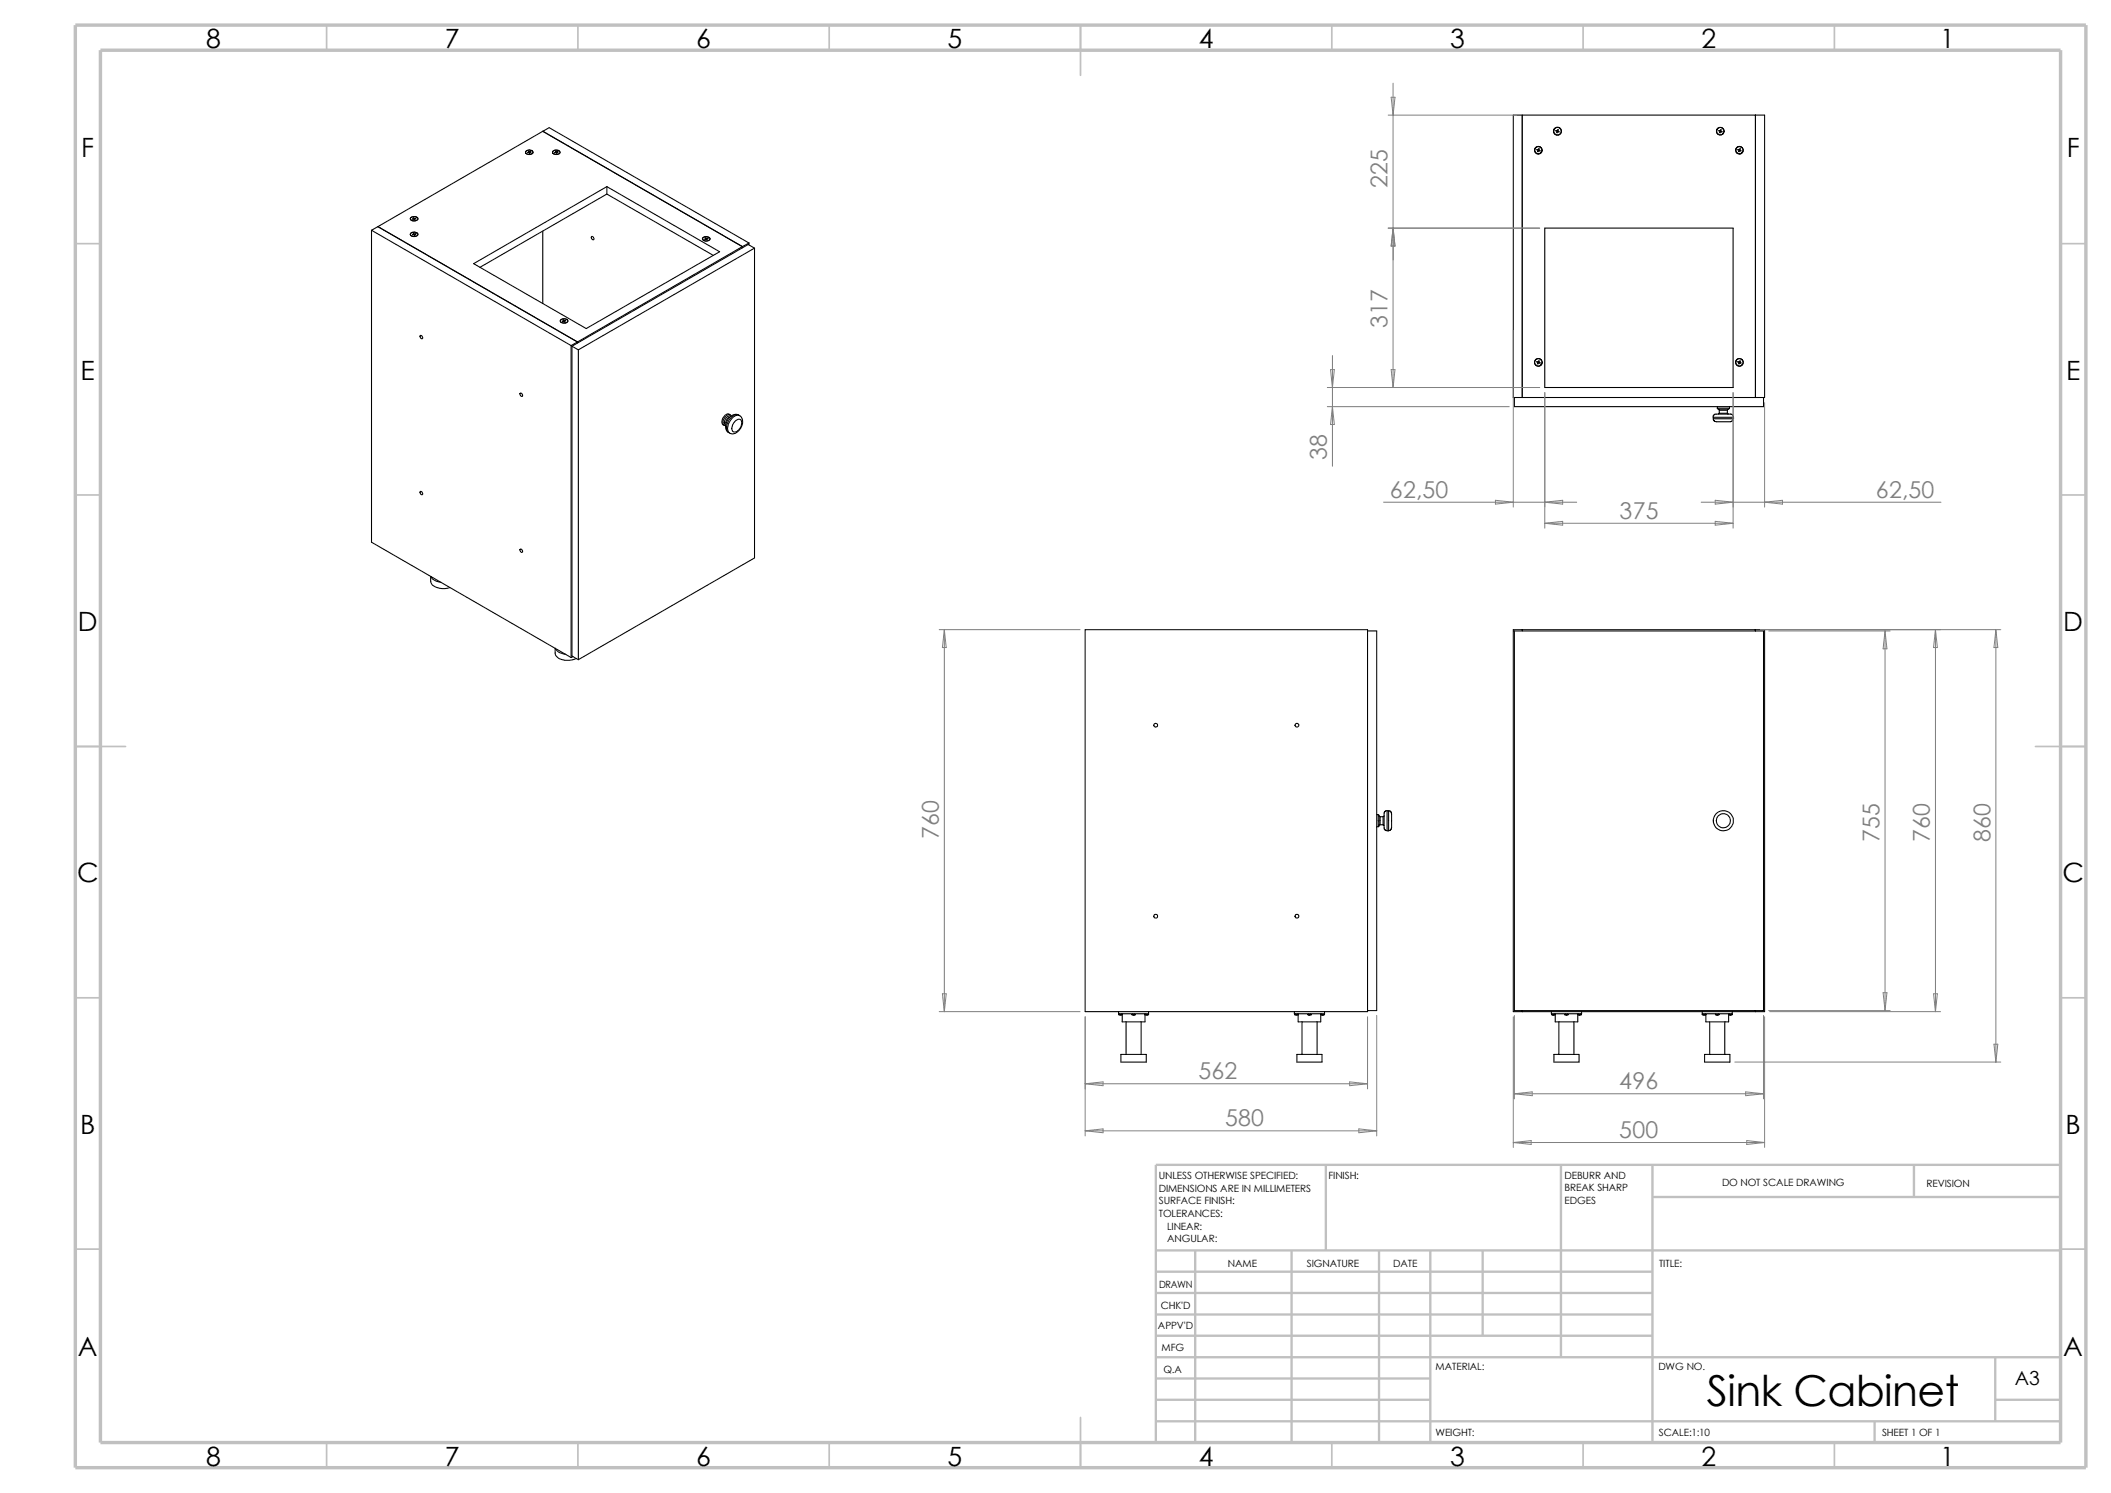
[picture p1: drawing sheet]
<svg xmlns="http://www.w3.org/2000/svg" width="420mm" height="297mm" viewBox="0 0 420 297" stroke-linecap="round" stroke-linejoin="round" font-family="sans-serif">
<g fill="none" stroke="#c0c0c0" stroke-width=".34">
<path d="M65 5v5M115 5v5M165 5v5M215 5v10M265 5v5M315 5v5M365 5v5M15 48.5h5M410 48.5h5M15 98.5h5M410 98.5h5M15 148.5h10"/>
<path d="M405 148.5h10M15 198.5h5M410 198.5h5M15 248.5h5M410 248.5h5M65 287v5M115 287v5M165 287v5M215 282v10M265 287v5M315 287v5M365 287v5"/>
</g>
<g fill="none" stroke="#c0c0c0" stroke-width=".47">
<path d="M263.8 231.7v17.1M310.6 231.7v38.3M328.8 238.1h81.2M328.8 231.7v55.3M380.8 231.7v6.4M410 231.7h-180v55.3M230 253h98.8M230 257.2h98.8M230 248.8h180M237.8 248.8v38.2M257 248.8v38.2M274.4 248.8v38.2"/>
<path d="M284.6 248.8v38.2M295 248.8v16.9M230 278.5h54.6M230 270h180M230 274.2h54.6M230 261.5h98.8M230 265.7h98.8M397 278.5h13M397 270v12.7M230 282.7h180M373 282.7v4.3"/>
</g>
<path d="M15 5h400v287h-400zM20 10h390v277h-390z" fill="none" stroke="#c0c0c0" stroke-width=".68" stroke-linecap="butt"/>
<g fill="none" stroke="#000" stroke-width=".21">
<path d="M104.6 30.1l.1-.1a.75 .75 0 0 1 .8-.2 .75 .75 0 0 1 .5 .6 .88 .88 0 0 1-1.4-.1zM104.7 30.1a.89 .89 0 0 1 1.3 .2 .82 .82 0 0 1-.7 .4 .82 .82 0 0 1-.7-.5zM105.2 30.1l-.2 .3 .3-.1 .1 .2M105.2 30.1l.1 .2M105.2 30.1v.3M105.3 30.3l.1 .2M105.4 30.3v.2M105.6 30.2l-.3 .1M105.6 30.2l-.2 .1M105.6 30.2v.1M108 26.1l-32.8 19M108 26.1l39.7 23"/>
<path d="M108 26.1l1.3-.7 39.7 22.9M109.9 30.2a.87 .87 0 0 1 1.5 .2 .84 .84 0 0 1-1.5-.2zM110 30.1l.1-.1a.77 .77 0 0 1 1.3 .4 .88 .88 0 0 1-1.5-.1zM110.6 30.1l-.2 .3 .3-.1v.2M110.6 30.1l.1 .2M110.6 30.1v.3M110.7 30.3v.1M110.7 30.3v.2M111 30.2l-.3 .1M111 30.2v.1M120.7 37.1v1.5M120.7 38.6l-25.2 14.6"/>
<path d="M120.7 38.6l21.2 12.2M301.1 22.9h50v56.2h-50zM302.9 22.9v56.2M305.8 29.7l.2 .1 .2-.2v.3l.2 .1h-.3l-.1 .2v-.3zM309.6 26h.2l.2-.2-.1 .3 .3 .1-.1 .1-.2-.1-.2 .2 .1-.3zM342 26h.3l.1-.2-.1 .3 .3 .1v.1l-.3-.1-.1 .2h-.1l.1-.3zM345.8 29.7l.2 .1 .2-.2-.1 .3 .2 .2-.2-.1-.2 .1 .1-.2zM349.2 22.9v56.2M73.9 45.8l39.7 22.9M73.9 45.8v62.1l39.7 22.9M75.2 45.1l39.7 22.9M75.2 45.1l-1.3 .7"/>
<path d="M81.7 43.3a.9 .9 0 0 1 1.4 .3 .95 .95 0 0 1-1.5-.1zM81.8 46.4a.87 .87 0 0 1 1.3 .3 .86 .86 0 0 1-1.4-.2zM81.8 46.4l.1-.1a.75 .75 0 0 1 1.2 .4 .91 .91 0 0 1-1.5 0zM81.8 43.3l.1-.1a.88 .88 0 0 1 1.2 .4 .92 .92 0 0 1-1.5-.1zM82.3 46.4v.3h-.2l.2-.1M82.3 46.4l.1 .2M82.3 46.4l.2 .4M82.3 43.3v.3h-.2l.2-.1M82.3 43.3l.1 .2M82.3 43.3l.2 .4M82.4 43.5v.1M82.4 46.6v.1"/>
<path d="M82.5 46.7v.1M82.5 43.5v.2M82.7 46.5l-.3 .1M82.7 46.5l-.2 .2M82.7 43.4v.1M82.7 46.5v.1M82.7 43.4l-.3 .1M82.7 43.4l-.2 .1M94.2 52.5l26.5-15.4 22.5 13-26.6 15.3zM108 46v14.4M117.7 47.1a.36 .36 0 0 1 .4 .2 .36 .36 0 0 1-.1 .4 .46 .46 0 0 1-.3-.6zM139.9 47.3a1.01 1.01 0 0 1 1.4 .2 .85 .85 0 0 1-.8 .5 .85 .85 0 0 1-.8-.5z"/>
<path d="M139.9 47.2a.79 .79 0 0 1 1.3 .5 .84 .84 0 0 1-1.4-.3zM140.4 47.3l.1 .2M140.4 47.3v.2M140.5 47.5l-.3 .1 .3-.1 .1 .2v-.2M140.5 47.5v.1M140.6 47.5v.2M140.8 47.4l-.3 .1M140.8 47.4l-.2 .1M140.8 47.4v.1M147.7 49.1l-32.8 18.9M147.7 49.1v.2M149 48.3l-1.3 .8"/>
<path d="M149 48.3v.4M150.1 49.4l-35 20.2M150.1 49.4v61.6l-35 20.2M150.1 49.4l-1.3-.8-35 20.3M307.3 45.4h37.5v31.7h-37.5zM83.6 66.8a.34 .34 0 0 1 .4 .1 .34 .34 0 0 1-.1 .5l-.3-.3zM103.5 78.3a.34 .34 0 0 1 .4 .1 .34 .34 0 0 1-.1 .5l-.3-.2zM111.5 63.7l.1-.1a.87 .87 0 0 1 1.4 .3 .9 .9 0 0 1-1.5-.1zM111.5 63.7a.91 .91 0 0 1 1.5 .2 .95 .95 0 0 1-1.5 0zM112.1 63.7v.1l-.2 .1h.3M112.1 63.7l.2 .1M112.1 63.7v.2"/>
<path d="M112.2 63.9l.1 .1M112.3 63.8h.2l-.2 .1M112.3 63.8v.2M112.3 63.9v.1M113.6 68.7v62.1M113.8 68.9v61.6l1.3 .7M113.8 68.9l1.3 .7M114.9 68v.2M114.9 68l-1.3 .7M115.1 69.6v61.6M301.3 79.1v1.8h49.6v-1.8M305.8 71.9l.2 .2 .2-.3v.3l.2 .1h-.3l-.1 .2v-.3z"/>
<path d="M345.8 71.9l.2 .2 .2-.3-.1 .3 .2 .2-.2-.1-.2 .1 .1-.2zM83.6 97.8a.34 .34 0 0 1 .4 .2 .34 .34 0 0 1-.1 .4l-.3-.3zM144.1 84.6l.3 .1M144.3 82.6l.4-.3 .6 .2a1.39 1.39 0 0 0-1.5 1.7l.3 .4a1.18 1.18 0 0 1 .1-1.9zM144.9 86l.3 .1M145.2 83a1.11 1.11 0 0 0-.8 1.3M145.3 82.5l.2 .3M145.4 82.8a.85 .85 0 0 0-1.2 .8 .71 .71 0 0 0 .2 .9M146.3 83.7a.73 .73 0 0 1 1.1-.2 .73 .73 0 0 1 .1 1.1 1.5 1.5 0 0 1-1.6 1.3 1.51 1.51 0 0 1 .4-2.2zM146.9 82.6a1.84 1.84 0 0 0-2.4 1.5 1.53 1.53 0 0 0 .4 1.9M146.9 82.6l.3 .1a2.02 2.02 0 0 0-2.3 1.6 1.54 1.54 0 0 0 .3 1.8M146.9 82.6a1.2 1.2 0 0 0-1.5 .6 2.15 2.15 0 0 0-.5 2.8"/>
<path d="M147.2 82.7a1.77 1.77 0 0 1 0 2.6 1.58 1.58 0 0 1-2 .8M341.7 80.9v.3M341.7 81.2l.2 .2M341.7 81.2h2.4M341.9 81.4l.2 .2M341.9 81.4h2M342.1 82.2l-.2 .2M343.7 81.6v.6h-1.6M343.7 81.6h-1.6v.6M343.7 82.2l.2 .2M343.9 81.4l-.2 .2M344.1 80.9v.3"/>
<path d="M344.1 81.2l-.2 .2M344.8 83.3l-.2 .4-.3 .2h-2.8l-.5-.2-.1-.4M344.9 83v.3h-4M344.9 83l-.2-.4-.4-.2h-3.1l-.3 .3-.1 .3M344.9 83h-4v.3M85.7 114.7v1a1.95 1.95 0 0 0 2 1.4h.8l1-.2M85.8 114.7a2.31 2.31 0 0 0 1.9 1.1M103.5 109.3a.36 .36 0 0 1 .4 .2 .36 .36 0 0 1-.1 .4l-.3-.2zM112.5 130.1a2.26 2.26 0 0 1-2-1.1l-.1 .9a1.97 1.97 0 0 0 2.3 1.5l1.2-.1 .7-.3M114 130.6l-.4 .2M215.9 125.3h56.2v76h-56.2zM272.1 125.5h1.8v75.5h-1.8"/>
<path d="M301.1 125.3h50v76h-50zM301.3 125.5h49.6v75.5h-49.6zM302.9 125.3v.2M349.2 125.3v.2M273.9 162.1h.3v2.4M273.9 164.5h.3M274.2 162.1l.2 .2M274.4 162.3v2l.2-.3M274.4 162.3l.2 .2M274.4 164.3l-.2 .2M274.6 162.5h.6M274.6 162.5v1.6h.6"/>
<path d="M275.2 164.1l.1 .2M275.2 162.5v1.6M275.4 162.3l-.2 .2M276 161.3h.3M276 165.3h.3M276 161.3l-.4 .1-.2 .5v3l.2 .3 .4 .1M276 161.3v4M276.3 161.3v4M276.3 161.3h.3l.2 .3 .1 3.1-.3 .5-.3 .1M222.5 201.8h.1M222.5 201.3v.4h6v-.4M222.5 201.8h.8"/>
<path d="M222.6 201.8h.7v1.5h4.5v-1.5h.7M222.6 201.8l.1 .1M222.7 201.9h.1M222.7 201.7l-.2 .1M222.7 201.9h.2M222.9 201.9h.1M223 201.9h.1M223 201.9h.2M223 209.8h5v1.5h-5zM223.2 201.9h.1M223.2 201.7h.1M223.3 201.8l-.1 .1"/>
<path d="M224 203.3v6.5M225.2 201.8h.1M225.2 201.8l.1 .1M225.2 201.8h.7M225.3 201.9h.2M225.3 201.9h.1M225.3 201.7l-.1 .1M225.5 201.9h.1M225.6 201.9h.1M225.6 201.9h.2M225.8 201.9h.1M225.8 201.7l.1 .1"/>
<path d="M225.9 201.8h.1M225.9 201.8l-.1 .1M227 203.3v6.5M227.8 201.8l.1 .1M227.8 201.8h.7M227.8 201.7h.1M227.9 201.9h.2M227.9 201.9h.1M228.1 201.9h.1M228.2 201.9h.1M228.3 201.9h.1M228.4 201.7l.1 .1"/>
<path d="M228.5 201.8l-.2 .1M228.5 201.8h.1M257.5 201.3v.4h6v-.4M257.6 201.8h.7M257.6 201.8h.1M257.6 201.8l.1 .1M257.7 201.9h.1M257.7 201.7l-.1 .1M257.7 201.9h.2M257.9 201.9h.1M258 201.9h.1M258 209.8h5v1.5h-5z"/>
<path d="M258.1 201.9h.1M258.2 201.7h.1M258.3 201.8v1.5h4.5v-1.5M258.3 201.8l-.2 .1M259 203.3v6.5M260.2 201.8h.7M260.2 201.8h.1M260.2 201.8l.1 .1M260.3 201.7l-.1 .1M260.3 201.9h.1M260.3 201.9h.2M260.5 201.9h.1"/>
<path d="M260.6 201.9h.1M260.6 201.9h.2M260.8 201.9h.1M260.8 201.7l.1 .1M260.9 201.8l-.1 .1M260.9 201.8h.1M262 203.3v6.5M262.8 201.8l.1 .1M262.8 201.7h.1M262.8 201.8h.7M262.9 201.9h.1M262.9 201.9h.2"/>
<path d="M263.1 201.9h.1M263.1 201.9h.3M263.4 201.9h.1M263.4 201.7l.1 .1M263.5 201.8h.1M263.5 201.8l-.1 .1M302.9 201v.3M308.7 201.3v.4h6v-.4M308.7 201.8h.1M308.7 201.8l.1 .1M308.7 201.8h.7M308.8 201.7l-.1 .1"/>
<path d="M308.8 201.9h.1M308.8 201.9h.2M309 201.9h.1M309.1 201.9h.1M309.1 201.9h.2M309.2 209.8h5v1.5h-5zM309.3 201.9h.1M309.3 201.7h.1M309.4 201.8v1.5h4.5v-1.5M309.4 201.8l-.1 .1M310.1 203.3v6.5M311.3 201.8h.7"/>
<path d="M311.3 201.8h.1M311.3 201.8l.1 .1M311.4 201.9h.1M311.4 201.7l-.1 .1M311.4 201.9h.2M311.6 201.9h.1M311.7 201.9h.1M311.7 201.9h.2M311.9 201.9h.1M311.9 201.7l.1 .1M312 201.8h.1M312 201.8l-.1 .1"/>
<path d="M313.1 203.3v6.5M313.9 201.8h.7M313.9 201.7h.1M313.9 201.8l.1 .1M314 201.9h.1M314.1 201.9h.1M314.2 201.9h.1M314.3 201.9h.1M314.3 201.9h.2M314.5 201.9h.1M314.5 201.7l.1 .1M314.6 201.8h.1"/>
<path d="M314.6 201.8l-.1 .1M338.7 201.8h.1M338.7 201.8h.7M338.7 201.3v.4h5.9v-.4M338.7 201.8l.1 .1M338.7 201.8h.7v1.5h4.5v-1.5h.7M338.8 201.9h.1M338.8 201.7l-.1 .1M338.8 201.9h.2M339 201.9h.1M339.1 201.9h.1M339.1 201.9h.2"/>
<path d="M339.1 209.8h5.1v1.5h-5.1zM339.3 201.9h.1M339.3 201.7h.1M339.4 201.8l-.1 .1M340.1 203.3v6.5M341.3 201.8h.7M341.3 201.8h.1M341.3 201.8l.1 .1M341.4 201.9h.2M341.4 201.9h.1M341.4 201.7l-.1 .1M341.6 201.9h.1"/>
<path d="M341.7 201.9h.1M341.7 201.9h.2M341.9 201.9h.1M341.9 201.7l.1 .1M342 201.8h.1M342 201.8l-.1 .1M343.2 203.3v6.5M343.9 201.8l.1 .1M343.9 201.8h.7M343.9 201.7h.1M344 201.9h.2M344 201.9h.1"/>
<path d="M344.2 201.9h.1M344.3 201.9h.1M344.3 201.9h.2M344.5 201.9h.1M344.5 201.7l.1 .1M344.6 201.8l-.1 .1M344.6 201.8h.1M349.2 201v.3"/>
<circle cx="306.1" cy="29.9" r=".71"/>
<circle cx="306.1" cy="29.9" r=".76"/>
<circle cx="309.9" cy="26.1" r=".78"/>
<circle cx="309.9" cy="26.1" r=".76"/>
<circle cx="342.3" cy="26.1" r=".74"/>
<circle cx="342.3" cy="26.1" r=".75"/>
<circle cx="346.1" cy="29.9" r=".75"/>
<circle cx="346.1" cy="29.9" r=".71"/>
<circle cx="306.1" cy="72.1" r=".75"/>
<circle cx="306.1" cy="72.1" r=".76"/>
<circle cx="346.1" cy="72.1" r=".76"/>
<circle cx="346.1" cy="72.1" r=".74"/>
<circle cx="229.9" cy="144.3" r=".36"/>
<circle cx="258" cy="144.3" r=".37"/>
<circle cx="342.9" cy="163.3" r="1.4"/>
<circle cx="342.9" cy="163.3" r="2.01"/>
<circle cx="230" cy="182.3" r=".38"/>
<circle cx="258" cy="182.3" r=".38"/>
</g>
<g fill="none" stroke="#808080" stroke-width=".2">
<path d="M276.8 19.3h.7l-.3 3.6zM277.2 16.6v60.5M276.2 22.9h25.7M276.2 45.4h30.1M277.2 45.4l.3 3.5h-.7zM264.1 77.1h42.2M264.7 73.5h.8l-.4 3.6zM265.1 70.7v22.1M276.8 73.5h.7l-.3 3.6zM301.1 65.7v35.2M307.3 78.1v27M344.8 78.1v27"/>
<path d="M264.1 80.9h36.2M265.1 80.9l.4 3.6h-.8zM275.3 99.9h38.4M297.5 99.5l3.6 .4-3.6 .4zM307.3 99.9l3.6-.4v.8zM338.5 99.9h47.7M341.2 99.5l3.6 .4-3.6 .4zM351.1 80.1v20.8M351.1 99.9l3.5-.4v.8zM307.3 104.1l3.6-.4v.8zM307.3 104.1h37.5M341.2 103.7l3.6 .4-3.6 .4z"/>
<path d="M186.9 125.3h28M187.9 125.3l.4 3.5h-.8zM187.9 125.3v76M350.3 125.3h47.8M351.9 125.5h24.1M375 125.5v75.5M375 125.5l.4 3.6h-.8zM385.1 125.3l.3 3.5h-.7zM385.1 125.3v76M397.1 125.3v86M397.1 125.3l.4 3.5h-.8zM187.5 197.7h.8l-.4 3.6z"/>
<path d="M374.6 197.5h.8l-.4 3.5zM384.7 197.7h.7l-.3 3.6zM186.9 201.3h28M215.9 202.3v23.7M215.9 215.6h56.2M215.9 215.6l3.6-.4v.8zM268.5 215.2l3.6 .4-3.6 .4zM272.1 202.3v14.3M273.9 202v24M301.1 202.3v26M301.3 217.6h49.6M301.3 217.6l3.5-.4v.8z"/>
<path d="M301.3 202v16.6M345.1 211.3h53M347.3 217.2l3.6 .4-3.6 .4zM350.9 202v16.6M351.1 202.3v26M351.9 201h24.1M352.1 201.3h34M396.7 207.7h.8l-.4 3.6zM215.9 225l3.6-.4v.7zM215.9 225h58M270.3 224.6l3.6 .4-3.6 .3zM301.1 227.3l3.5-.4v.8z"/>
<path d="M301.1 227.3h50M347.5 226.9l3.6 .4-3.6 .4z"/>
</g>
<text font-size="8.5" x="339.6" y="279.7">Sink Cabinet</text>
<g font-size="5.3">
<text x="41" y="9.6">8</text>
<text x="88.5" y="9.6">7</text>
<text x="138.5" y="9.6">6</text>
<text x="188.5" y="9.6">5</text>
<text x="238.5" y="9.6">4</text>
<text x="288.5" y="9.6">3</text>
<text x="338.5" y="9.6">2</text>
<text x="386" y="9.6">1</text>
<text x="16.2" y="31.3">F</text>
<text x="411.2" y="31.3">F</text>
<text x="16" y="75.6">E</text>
<text x="411" y="75.6">E</text>
<text x="15.5" y="125.6">D</text>
<text x="410.5" y="125.6">D</text>
<text x="15.3" y="175.6">C</text>
<text x="410.3" y="175.6">C</text>
<text x="16" y="225.6">B</text>
<text x="411" y="225.6">B</text>
<text x="15.5" y="269.8">A</text>
<text x="410.5" y="269.8">A</text>
<text x="41" y="291.6">8</text>
<text x="88.5" y="291.6">7</text>
<text x="138.5" y="291.6">6</text>
<text x="188.5" y="291.6">5</text>
<text x="238.5" y="291.6">4</text>
<text x="288.5" y="291.6">3</text>
<text x="338.5" y="291.6">2</text>
<text x="386" y="291.6">1</text>
</g>
<g font-size="4.6" fill="#808080">
<text x="276.1" y="37.4" transform="rotate(-90 276.1 37.4)">225</text>
<text x="276.1" y="65.3" transform="rotate(-90 276.1 65.3)">317</text>
<text x="264" y="91.5" transform="rotate(-90 264 91.5)">38</text>
<text x="276.5" y="99">62,50</text>
<text x="373.2" y="99">62,50</text>
<text x="322.2" y="103.2">375</text>
<text x="186.8" y="166.9" transform="rotate(-90 186.8 166.9)">760</text>
<text x="373.9" y="167.6" transform="rotate(-90 373.9 167.6)">755</text>
<text x="384" y="167.6" transform="rotate(-90 384 167.6)">760</text>
<text x="396" y="167.6" transform="rotate(-90 396 167.6)">860</text>
<text x="238.4" y="214.7">562</text>
<text x="322.2" y="216.7">496</text>
<text x="243.7" y="224">580</text>
<text x="322.2" y="226.4">500</text>
</g>
<text font-size="3.9" x="400.9" y="275.5">A3</text>
<g font-size="2">
<text x="230.5" y="234.6">UNLESS OTHERWISE SPECIFIED:</text>
<text x="230.5" y="237.1">DIMENSIONS ARE IN MILLIMETERS</text>
<text x="230.5" y="239.6">SURFACE FINISH:</text>
<text x="264.3" y="234.6">FINISH:</text>
<text x="311.3" y="239.5">EDGES</text>
<text x="311.3" y="234.5">DEBURR AND</text>
<text x="311.3" y="237">BREAK SHARP</text>
<text x="342.6" y="236">DO NOT SCALE DRAWING</text>
<text x="383.3" y="236.2">REVISION</text>
<text x="230.5" y="242.1">TOLERANCES:</text>
<text x="232.2" y="244.6">LINEAR:</text>
<text x="232.2" y="247.1">ANGULAR:</text>
<text x="260" y="252">SIGNATURE</text>
<text x="277.2" y="252">DATE</text>
<text x="330.1" y="252">TITLE:</text>
<text x="230.6" y="256.2">DRAWN</text>
<text x="244.3" y="252.1">NAME</text>
<text x="230.9" y="260.4">CHK'D</text>
<text x="230.4" y="264.5">APPV'D</text>
<text x="231.1" y="268.8">MFG</text>
<text x="231.5" y="273.1">Q.A</text>
<text x="285.6" y="272.5">MATERIAL:</text>
<text x="329.9" y="272.5">DWG NO.</text>
<text x="285.6" y="285.6">WEIGHT:</text>
<text x="330" y="285.6">SCALE:1:10</text>
<text x="374.4" y="285.6">SHEET 1 OF 1</text>
</g>
</svg>
